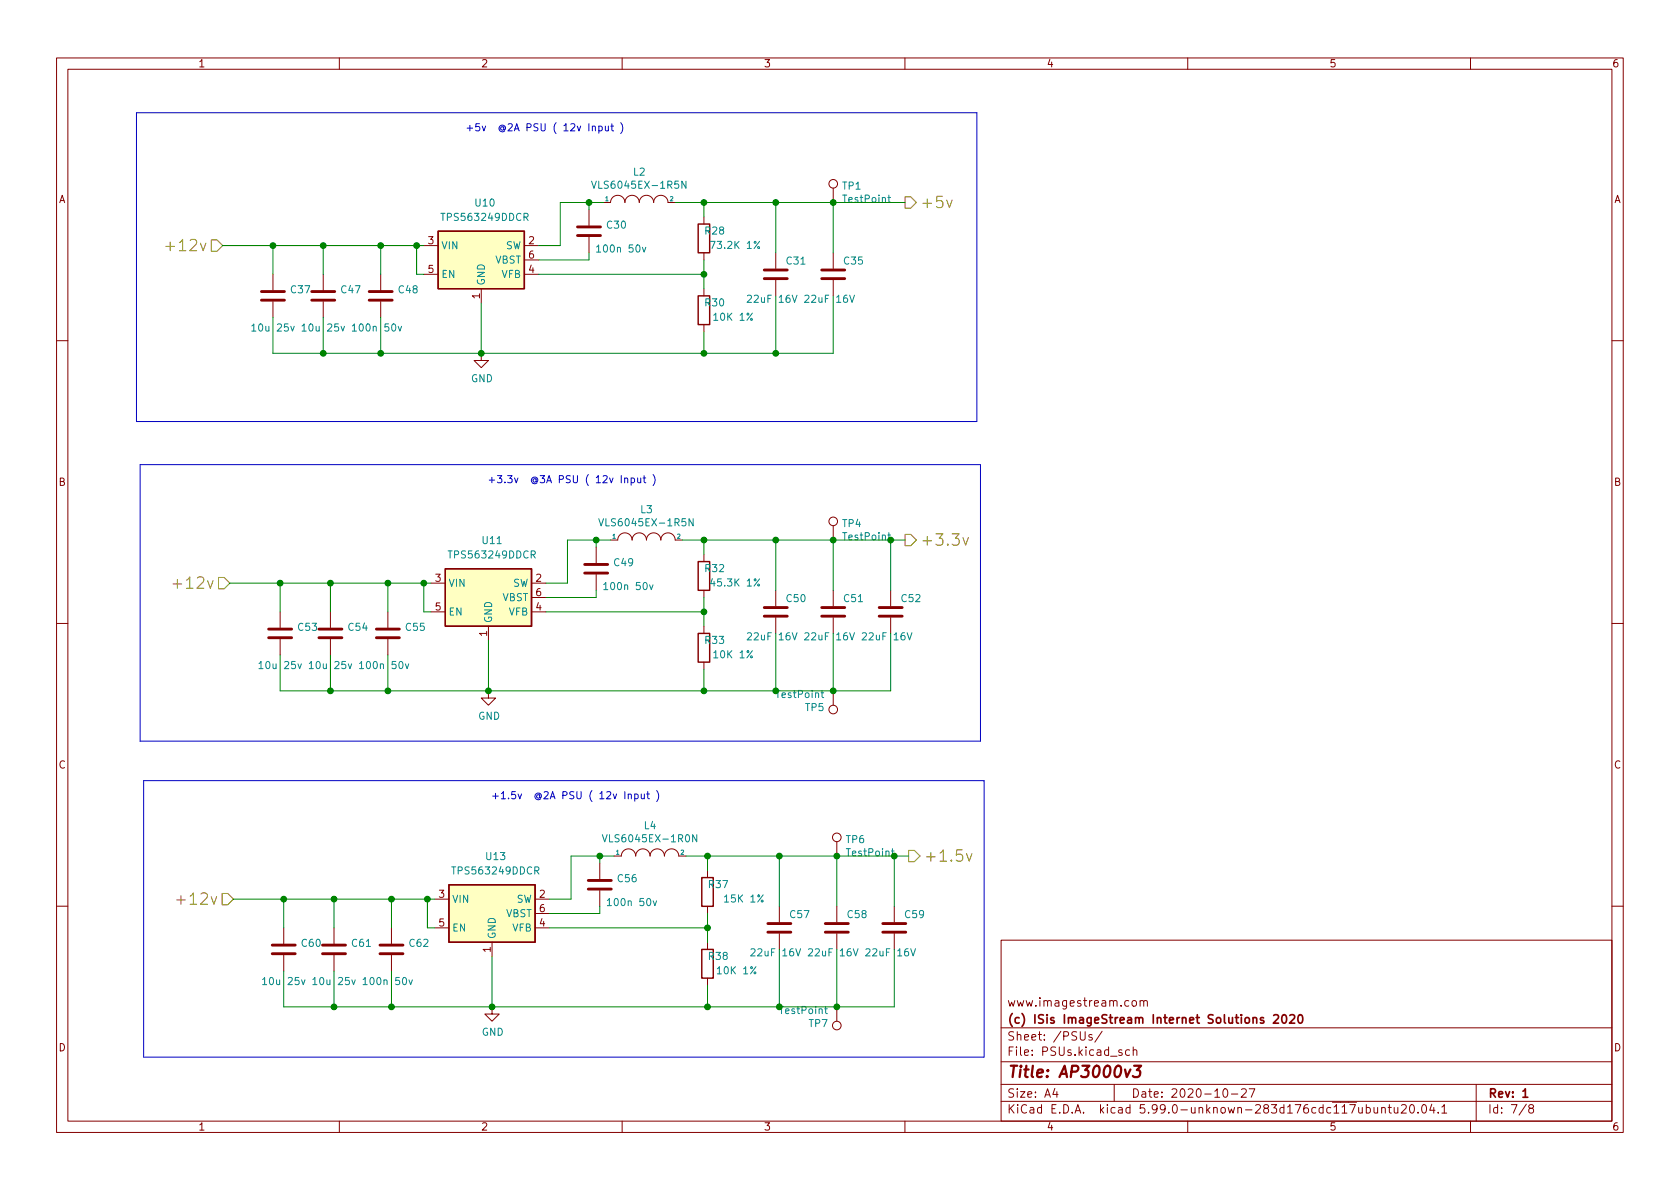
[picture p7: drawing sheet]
<svg xmlns="http://www.w3.org/2000/svg" width="297mm" height="210mm" viewBox="0 0 297 210" stroke-linecap="round" stroke-linejoin="round" font-family="sans-serif">
<g fill="none" stroke="#840000" stroke-width=".18">
<path d="M10 10.2h277v190.1h-277zM12 12.2h273v186.1h-273zM60 10.2v2M110 10.2v2M160 10.2v2M210 10.2v2M260 10.2v2M104.1 37.1v2.8M106.7 35.8h1.2a1.27 1.27 0 0 1 1.3-1.3 1.27 1.27 0 0 1 1.3 1.3 1.27 1.27 0 0 1 1.3-1.3 1.27 1.27 0 0 1 1.2 1.3 1.27 1.27 0 0 1 1.3-1.3 1.27 1.27 0 0 1 1.3 1.3 1.27 1.27 0 0 1 1.2-1.3 1.27 1.27 0 0 1 1.3 1.3h1.3M124.5 38.3v1.3M147.3 33.3v2.5M48.3 48.5v2.8"/>
<path d="M48.3 53.3v2.8M57.1 48.5v2.8M57.1 53.3v2.8M67.3 48.5v2.8M67.3 53.3v2.8M74.9 43.4h2.6M74.9 48.5h2.6M85.1 51v2.6M92.7 43.4h2.5M92.7 48.5h2.5M92.7 46h2.5M104.1 41.9v2.8"/>
<path d="M124.5 44.7v1.3M124.5 51v1.3M124.5 57.4v1.3M137.2 44.7v2.8M137.2 49.5v2.8M147.3 44.7v2.8M147.3 49.5v2.8M10 60.2h2M85.1 62.5v1.2h1.3l-1.3 1.3-1.3-1.3h1.3M285 60.2h2M105.4 96.8v2.8M107.9 95.5h1.3a1.27 1.27 0 0 1 1.3-1.3 1.27 1.27 0 0 1 1.3 1.3 1.27 1.27 0 0 1 1.2-1.3 1.27 1.27 0 0 1 1.3 1.3 1.27 1.27 0 0 1 1.3-1.3 1.27 1.27 0 0 1 1.2 1.3 1.27 1.27 0 0 1 1.3-1.3 1.27 1.27 0 0 1 1.3 1.3h1.2"/>
<path d="M124.5 98v1.3M147.3 93v2.5M10 110.2h2M49.5 108.2v2.8M49.5 113v2.8M58.4 108.2v2.8M58.4 113v2.8M68.6 108.2v2.8M68.6 113v2.8M76.2 103.1h2.5M76.2 108.2h2.5M86.4 110.7v2.6"/>
<path d="M94 103.1h2.5M94 108.2h2.5M94 105.7h2.5M105.4 101.6v2.8M124.5 104.4v1.3M124.5 110.7v1.3M124.5 117.1v1.3M137.2 104.4v2.8M137.2 109.2v2.8M147.3 104.4v2.8M147.3 109.2v2.8M157.5 104.4v2.8"/>
<path d="M157.5 109.2v2.8M285 110.2h2M86.4 122.2v1.2h1.2l-1.2 1.3-1.3-1.3h1.3M147.3 122.2v2.5M76.8 159h2.6M94.6 159h2.6M106 152.6v2.8M106 157.5v2.8M108.6 151.4h1.3a1.27 1.27 0 0 1 1.2-1.3 1.27 1.27 0 0 1 1.3 1.3 1.27 1.27 0 0 1 1.3-1.3 1.27 1.27 0 0 1 1.2 1.3 1.27 1.27 0 0 1 1.3-1.3 1.27 1.27 0 0 1 1.3 1.3 1.27 1.27 0 0 1 1.2-1.3 1.27 1.27 0 0 1 1.3 1.3h1.3M125.1 153.9v1.3M148 148.8v2.6M10 160.2h2"/>
<path d="M50.2 164.1v2.8M50.2 168.9v2.8M59.1 164.1v2.8M59.1 168.9v2.8M69.2 164.1v2.8M69.2 168.9v2.8M76.8 164.1h2.6M87 178v1.3h1.3l-1.3 1.3-1.3-1.3h1.3M87 166.6v2.6M94.6 164.1h2.6M94.6 161.5h2.6M125.1 160.3v1.2"/>
<path d="M125.1 166.6v1.3M125.1 173v1.2M137.8 160.3v2.8M137.8 165.1v2.8M148 160.3v2.8M148 165.1v2.8M148 178v2.6M158.1 160.3v2.8M158.1 165.1v2.8M177 166.3h108v32h-108zM200.3 177l.3-.1 .3 .3v.4l-.3 .3h-.3l-.2-.3v-.4zM201.6 177.1l.2-.2 .3 .1 .1 .9"/>
<path d="M201.6 176.9v1M202.2 177.1l.2-.2 .4 .1 .1 .9M285 160.2h2M60 198.3v2M110 198.3v2M160 198.3v2M177 194.8h108M177 191.8h108M177 187.8h108M177 181.8h108M186.5 192.5l-.4 1h1M186.9 193v1"/>
<path d="M193.1 183l-.4-.1-.2 .2 .1 .3 .5 .1v.4h-.6M194.9 182.4l-1.3 1.9M197 191.8v3M198.4 185.7l-.4-.1-.2 .2 .1 .3 .5 .1v.4h-.6M199.7 185.7l-.4-.1-.3 .3v.4l.1 .3h.6M200.4 185.8l.2-.2 .3 .1 .1 .9M200.4 185.1v1.5M210 198.3v2M216.4 192.6l.2-.1a.81 .81 0 0 1 .6 .7 .81 .81 0 0 1-.3 .8h-.2a.81 .81 0 0 1-.6-.6 .81 .81 0 0 1 .3-.8zM217.7 193.5h1.2M219.5 192.7l.6-.2 .2 .2 .1 .3-1 1h1M220.9 192.5h1l-.7 1.5"/>
<path d="M242.9 195.8l.1 1h.4l.2-.1M243.6 195.8v1M244.3 196l.2-.2 .4 .1v.9M244.3 195.8v1M245.4 195.8h.6M245.6 195.3v1.3l.4 .2M246.5 195.8l.1 1h.3l.2-.1M247.1 195.8v1M247.8 195.5l.6-.2 .2 .2v.3l-.9 1h.9M249.4 195.4l.2-.1a.81 .81 0 0 1 .6 .7 .81 .81 0 0 1-.3 .8h-.2a.81 .81 0 0 1-.6-.6 .81 .81 0 0 1 .3-.8zM250.7 196.7v.1M251.6 195.4l.1-.1a.81 .81 0 0 1 .6 .7 .81 .81 0 0 1-.3 .8h-.1a.81 .81 0 0 1-.6-.6 .81 .81 0 0 1 .3-.8z"/>
<path d="M253.1 195.3l-.3 1h.9M253.5 195.8v1M254.3 196.7v.1M254.9 195.8l.5-.5v1.5M254.9 196.8h.9M260 198.3v2M261 191.8v6.5M269.9 195.3l-1.3 1.9M270.6 196l-.3-.3 .1-.2 .2-.2 .4 .1 .2 .2-.1 .2-.7 .2-.1 .3 .1 .4 .2 .1h.4l.2-.3-.1-.4-.2-.1"/>
<circle cx="147.3" cy="32.5" r=".76"/>
<circle cx="147.3" cy="92.2" r=".76"/>
<circle cx="147.3" cy="125.5" r=".76"/>
<circle cx="148" cy="148.1" r=".76"/>
<circle cx="148" cy="181.4" r=".76"/>
</g>
<path d="M225.2 179.6l.6-.2 .2 .2 .1 .3-1 1h1M226.8 179.6l.2-.2a.81 .81 0 0 1 .6 .7 .81 .81 0 0 1-.3 .8h-.2a.81 .81 0 0 1-.3-1.3zM228.1 179.6l.5-.2 .2 .2 .1 .3-.9 1h.9M229.6 179.6l.2-.2a.81 .81 0 0 1 .6 .7 .81 .81 0 0 1-.3 .8h-.1a.81 .81 0 0 1-.4-1.3zM223.4 180l-.3-.1-.3 .2 .1 .3 .5 .1v.4h-.6M269.3 193l.4-.5v1.5M269.3 194h.8" fill="none" stroke="#840000" stroke-width=".3"/>
<path d="M198.9 189.1l.3 1.4 .7-1.4M200.5 188.5h1.3l-.8 .7h.3l.2 .2 .1 .7-.2 .2-.3 .2h-.5l-.3-.2" fill="none" stroke="#840000" stroke-width=".4"/>
<path d="M123.4 39.6h2.1v5.1h-2.1zM77.5 40.9h15.2v10.1h-15.2zM123.4 52.3h2.1v5.1h-2.1zM123.4 99.3h2.1v5.1h-2.1zM78.7 100.6h15.3v10.1h-15.3zM123.4 112h2.1v5.1h-2.1zM79.4 156.5h15.2v10.1h-15.2zM124.1 155.2h2v5.1h-2zM124.1 167.9h2v5.1h-2z" fill="none" stroke="#840000" stroke-width=".25"/>
<g fill="none" stroke="#008484" stroke-width=".18">
<path d="M104.6 32l.4 1.3 .4-1.3M121.3 32v1.3l-.7-1.3v1.3M157 34.9h.5M157.2 34.5v1.1l.3 .2M44.5 57.6l.4-.3v1.2M44.5 58.5h.7M51.4 57.7l.3 .8 .3-.8M53.4 57.6l.4-.3v1.2M53.4 58.5h.7M60.3 57.7l.3 .8 .3-.8M62.3 57.6l.4-.3v1.2M62.3 58.5h.7"/>
<path d="M70.4 57.7l.3 .8 .3-.8M105.5 43.7l.3-.4v1.3M105.5 44.6h.7M113.6 43.7l.3 .9 .3-.9M140.1 52.2l.4 1.3 .4-1.3M150.2 52.2l.5 1.3 .4-1.3M105.9 91.7l.4 1.3 .4-1.3M122.6 91.7v1.3l-.8-1.3v1.3M157 94.6h.5M157.2 94.2v1.1l.3 .2M45.8 117.3l.4-.3v1.2M45.8 118.2h.7"/>
<path d="M52.7 117.4l.3 .8 .3-.8M54.7 117.3l.3-.3v1.2M54.7 118.2h.7M61.6 117.4l.3 .8 .3-.8M63.6 117.3l.3-.3v1.2M63.6 118.2h.7M71.7 117.4l.3 .8 .3-.8M106.7 103.4l.4-.4v1.3M106.7 104.3h.8M114.9 103.4l.3 .9 .3-.9M140.1 111.9l.4 1.3 .4-1.3M150.2 111.9l.5 1.3 .4-1.3"/>
<path d="M160.4 111.9l.4 1.3 .4-1.3M145.2 122.5h.4M145.3 122.1v1.1l.3 .2M106.5 147.6l.4 1.3 .4-1.3M107.4 159.2l.3-.3v1.2M115.5 159.3l.3 .8 .3-.8M123.2 147.6v1.3l-.7-1.3v1.3M157.6 150.5h.5M157.8 150.1v1.1l.3 .1M46.4 173.2l.4-.4v1.3M46.4 174.1h.7M53.3 173.3l.3 .8 .3-.8"/>
<path d="M55.3 173.2l.4-.4v1.3M55.3 174.1h.7M62.2 173.3l.3 .8 .3-.8M64.2 173.2l.4-.4v1.3M64.2 174.1h.7M72.3 173.3l.3 .8 .3-.8M107.4 160.1h.7M140.7 167.8l.4 1.2 .5-1.2M145.8 178.4h.5M146 178v1.1l.3 .1M150.9 167.8l.4 1.2 .4-1.2M161 167.8l.4 1.2 .5-1.2"/>
</g>
<g fill="none" stroke="#840000" stroke-width=".51">
<path d="M46.2 53.1h4.1M46.2 51.6h4.1M55.1 53.1h4.1M55.1 51.6h4.1M65.3 53.1h4M65.3 51.6h4M102.1 41.7h4.1M102.1 40.1h4.1M135.1 49.3h4.1M135.1 47.7h4.1M145.3 49.3h4.1M145.3 47.7h4.1"/>
<path d="M103.4 99.8h4M47.5 112.8h4.1M47.5 111.2h4.1M56.4 112.8h4.1M56.4 111.2h4.1M66.5 112.8h4.1M66.5 111.2h4.1M103.4 101.3h4M135.1 109h4.1M135.1 107.4h4.1M145.3 109h4.1M145.3 107.4h4.1"/>
<path d="M155.4 109h4.1M155.4 107.4h4.1M104 157.2h4.1M104 155.7h4.1M48.1 168.7h4.1M48.1 167.1h4.1M57 168.7h4.1M57 167.1h4.1M67.2 168.7h4M67.2 167.1h4M135.8 164.8h4M135.8 163.3h4"/>
<path d="M145.9 164.8h4.1M145.9 163.3h4.1M156.1 164.8h4M156.1 163.3h4"/>
</g>
<g fill="#ffffc2" stroke="#ffffc2" stroke-width=".18">
<path d="M79.4 156.5h15.2v10.1h-15.2z"/>
<path d="M78.7 100.6h15.3v10.1h-15.3z"/>
<path d="M77.5 40.9h15.2v10.1h-15.2z"/>
</g>
<path d="M160 34.8h1l1 1-1 1h-1zM167.4 35.4l.5 1.3 .4-1.3M29.3 43.6h1.6M37.4 42.4h1l1 1-1 1h-1zM160 94.5h1l1 1-1 1h-1zM170.3 95.1l.4 1.3 .5-1.3M30.6 103.3h1.5M38.6 102.1h1l1 1-1 1h-1zM31.2 159.1h1.6M39.3 158h1l1 1-1 1h-1zM160.7 150.4h1l1 1-1 1h-1zM170.9 150.9l.5 1.4 .4-1.4" fill="none" stroke="#848400" stroke-width=".18"/>
<g fill="none" stroke="#0000c2" stroke-width=".18">
<path d="M24.1 19.9h148.6v54.6h-148.6zM82.6 22.7h1M83.1 22.2v.9M84.8 21.9h-.6l-.1 .6 .2-.1h.4l.1 .2v.4l-.2 .1-.5-.1M85.3 22.3l.3 .8 .3-.8M24.8 82.2h148.6v48.9h-148.6zM86.5 84.9h1M87 84.4v1M87.9 84.1h.8l-.4 .5 .4 .1v.6l-.2 .1-.6-.1M89.3 85.3v.1M89.8 84.1h.7l-.4 .5 .4 .1v.6l-.2 .1-.5-.1M91 84.5l.3 .9 .3-.9"/>
<path d="M25.4 138h148.6v48.9h-148.6zM91.1 140h-.6v.6l.1-.1h.5l.1 .2-.1 .4-.2 .2-.4-.2M87.1 140.8h1M87.6 140.3v1M88.6 140.3l.4-.3v1.3M88.6 141.3h.8M89.9 141.1v.2M91.6 140.4l.3 .9 .3-.9"/>
</g>
<g fill="none" stroke="#008400" stroke-width=".18">
<path d="M104.1 35.8v1.3M106.7 35.8h-7.6v7.6h-3.9M119.4 35.8h40.6M124.5 35.8v2.5M137.2 35.8v8.9M147.3 35.8v8.9M39.4 43.4h35.5M48.3 43.4v5.1M57.1 43.4v5.1M57.1 56.1v6.4M67.3 43.4v5.1M67.3 56.1v6.4"/>
<path d="M73.7 43.4v5.1h1.2M85.1 53.6v8.9M95.2 48.5h29.3M104.1 44.7v1.3h-8.9M124.5 46v5M124.5 58.7v3.8M137.2 52.3v10.2M147.3 52.3v10.2h-99v-6.4M105.4 95.5v1.3M107.9 95.5h-7.6v7.6h-3.8M120.6 95.5h39.4M124.5 95.5v2.5"/>
<path d="M137.2 95.5v8.9M147.3 95.5v8.9M157.5 95.5v8.9M40.6 103.1h35.6M49.5 103.1v5.1M58.4 103.1v5.1M58.4 115.8v6.4M68.6 103.1v5.1M68.6 115.8v6.4M74.9 103.1v5.1h1.3M86.4 113.3v8.9M96.5 108.2h28"/>
<path d="M105.4 104.4v1.3h-8.9M124.5 105.7v5M124.5 118.4v3.8M137.2 112v10.2M147.3 112v10.2M157.5 112v10.2h-108v-6.4M41.3 159h35.5M50.2 159v5.1M59.1 159v5.1M69.2 159v5.1M75.6 159v5.1h1.2M106 151.4v1.2"/>
<path d="M108.6 151.4h-7.6v7.6h-3.8M121.3 151.4h39.4M125.1 151.4v2.5M137.8 151.4v8.9M148 151.4v8.9M158.1 151.4v8.9M59.1 171.7v6.3M69.2 171.7v6.3M87 169.2v8.8M97.2 164.1h27.9M106 160.3v1.2h-8.8M125.1 161.5v5.1"/>
<path d="M125.1 174.2v3.8M137.8 167.9v10.1M148 167.9v10.1M158.1 167.9v10.1h-107.9v-6.3"/>
</g>
<g fill="#008400" stroke="#008400" stroke-width=".18">
<circle cx="75.6" cy="159" r=".51"/>
<circle cx="106" cy="151.4" r=".51"/>
<circle cx="86.4" cy="122.2" r=".51"/>
<circle cx="125.1" cy="151.4" r=".51"/>
<circle cx="57.2" cy="62.5" r=".51"/>
<circle cx="48.3" cy="43.4" r=".51"/>
<circle cx="57.2" cy="43.4" r=".51"/>
<circle cx="67.3" cy="43.4" r=".51"/>
<circle cx="73.7" cy="43.4" r=".51"/>
<circle cx="49.5" cy="103.1" r=".51"/>
<circle cx="58.4" cy="103.1" r=".51"/>
<circle cx="67.3" cy="62.5" r=".51"/>
<circle cx="68.6" cy="103.1" r=".51"/>
<circle cx="85.1" cy="62.5" r=".51"/>
<circle cx="124.5" cy="62.5" r=".51"/>
<circle cx="74.9" cy="103.1" r=".51"/>
<circle cx="105.4" cy="95.5" r=".51"/>
<circle cx="124.5" cy="108.2" r=".51"/>
<circle cx="59.1" cy="178" r=".51"/>
<circle cx="69.2" cy="159" r=".51"/>
<circle cx="50.2" cy="159" r=".51"/>
<circle cx="59.1" cy="159" r=".51"/>
<circle cx="58.4" cy="122.2" r=".51"/>
<circle cx="68.6" cy="122.2" r=".51"/>
<circle cx="69.2" cy="178" r=".51"/>
<circle cx="87" cy="178" r=".51"/>
<circle cx="137.2" cy="35.8" r=".51"/>
<circle cx="147.3" cy="35.8" r=".51"/>
<circle cx="104.1" cy="35.8" r=".51"/>
<circle cx="124.5" cy="35.8" r=".51"/>
<circle cx="124.5" cy="48.5" r=".51"/>
<circle cx="137.2" cy="62.5" r=".51"/>
<circle cx="125.1" cy="164.1" r=".51"/>
<circle cx="125.1" cy="178" r=".51"/>
<circle cx="137.8" cy="178" r=".51"/>
<circle cx="148" cy="178" r=".51"/>
<circle cx="137.8" cy="151.4" r=".51"/>
<circle cx="124.5" cy="122.2" r=".51"/>
<circle cx="137.2" cy="122.2" r=".51"/>
<circle cx="147.3" cy="122.2" r=".51"/>
<circle cx="148" cy="151.4" r=".51"/>
<circle cx="158.1" cy="151.4" r=".51"/>
<circle cx="124.5" cy="95.5" r=".51"/>
<circle cx="137.2" cy="95.5" r=".51"/>
<circle cx="147.3" cy="95.5" r=".51"/>
<circle cx="157.5" cy="95.5" r=".51"/>
</g>
<g font-size="2.8" fill="#848400">
<text x="162.6" y="36.8">+5v</text>
<text x="30.5" y="44.4">+12v</text>
<text x="162.6" y="96.5">+3.3v</text>
<text x="31.7" y="104.1">+12v</text>
<text x="163.3" y="152.4">+1.5v</text>
<text x="32.4" y="160">+12v</text>
</g>
<text font-size="2.8" fill="#840000" x="178" y="190.6">Title: AP3000v3</text>
<g font-size="2.1" fill="#840000">
<text x="178" y="178">www.imagestream.com</text>
<text x="178" y="184">Sheet: /PSUs/</text>
<text x="178" y="181">(c) ISis ImageStream Internet Solutions 2020</text>
<text x="178" y="186.7">File: PSUs.kicad_sch</text>
<text x="178" y="196.9">KiCad E.D.A. kicad 5.99.0-unknown-283d176cdc~117~ubuntu20.04.1</text>
<text x="178" y="194.1">Size: A4</text>
<text x="200" y="194.1">Date: 2020-10-27</text>
<text x="263" y="194.1">Rev: 1</text>
<text x="263" y="196.9">Id: 7/8</text>
</g>
<g font-size="1.8" fill="#840000">
<text x="35" y="11.9">1</text>
<text x="85" y="11.9">2</text>
<text x="135" y="11.9">3</text>
<text x="185" y="11.9">4</text>
<text x="235" y="11.9">5</text>
<text x="285" y="11.9">6</text>
<text x="10.3" y="35.9">A</text>
<text x="285.3" y="35.9">A</text>
<text x="75.7" y="43.2">3</text>
<text x="93.5" y="43.2">2</text>
<text x="93.5" y="45.7">6</text>
<text x="75.7" y="48.3">5</text>
<text x="84.8" y="52.8" transform="rotate(-90 84.8 52.8)">1</text>
<text x="93.5" y="48.3">4</text>
<text x="10.3" y="85.9">B</text>
<text x="285.3" y="85.9">B</text>
<text x="77" y="102.9">3</text>
<text x="77" y="107.9">5</text>
<text x="94.8" y="102.9">2</text>
<text x="94.8" y="107.9">4</text>
<text x="94.8" y="105.4">6</text>
<text x="86.1" y="112.5" transform="rotate(-90 86.1 112.5)">1</text>
<text x="10.3" y="135.9">C</text>
<text x="285.3" y="135.9">C</text>
<text x="77.6" y="158.7">3</text>
<text x="95.4" y="158.7">2</text>
<text x="95.4" y="161.3">6</text>
<text x="77.6" y="163.8">5</text>
<text x="95.4" y="163.8">4</text>
<text x="86.7" y="168.4" transform="rotate(-90 86.7 168.4)">1</text>
<text x="10.3" y="185.9">D</text>
<text x="285.3" y="185.9">D</text>
<text x="35" y="199.9">1</text>
<text x="85" y="199.9">2</text>
<text x="135" y="199.9">3</text>
<text x="185" y="199.9">4</text>
<text x="235" y="199.9">5</text>
<text x="285" y="199.9">6</text>
</g>
<g font-size="1.8" fill="#0000c2">
<text x="88" y="23.2">+5v @2A PSU ( 12v Input )</text>
<text x="92.2" y="85.4">+3.3v @3A PSU ( 12v Input )</text>
<text x="92.8" y="141.3">+1.5v @2A PSU ( 12v Input )</text>
</g>
<g font-size="1.8" fill="#008484">
<text x="105.6" y="33.4">VLS6045EX-1R5N</text>
<text x="112" y="31.1">L2</text>
<text x="149" y="33.5">TP1</text>
<text x="149.2" y="35.8">TestPoint</text>
<text x="78.5" y="39.1">TPS563249DDCR</text>
<text x="84.1" y="36.5">U10</text>
<text x="107.4" y="40.4">C30</text>
<text x="124.7" y="41.5">R28</text>
<text x="78" y="44.1">VIN</text>
<text x="87.5" y="46.6">VBST</text>
<text x="89.4" y="44.1">SW</text>
<text x="106.1" y="44.6">100n 50v</text>
<text x="126.1" y="44">73.2K 1%</text>
<text x="139.1" y="46.8">C31</text>
<text x="149.3" y="46.8">C35</text>
<text x="51.5" y="51.9">C37</text>
<text x="60.4" y="51.9">C47</text>
<text x="70.5" y="51.9">C48</text>
<text x="78" y="49.1">EN</text>
<text x="85.7" y="50.5" transform="rotate(-90 85.7 50.5)">GND</text>
<text x="88.7" y="49.1">VFB</text>
<text x="132.6" y="53.5">22uF 16V</text>
<text x="142.7" y="53.5">22uF 16V</text>
<text x="45" y="58.6">10u 25v</text>
<text x="53.9" y="58.6">10u 25v</text>
<text x="62.9" y="58.6">100n 50v</text>
<text x="124.7" y="54.2">R30</text>
<text x="126.5" y="56.7">10K 1%</text>
<text x="83.3" y="67.6">GND</text>
<text x="106.9" y="93.1">VLS6045EX-1R5N</text>
<text x="113.3" y="90.7">L3</text>
<text x="149" y="93.2">TP4</text>
<text x="149.2" y="95.5">TestPoint</text>
<text x="79.8" y="98.7">TPS563249DDCR</text>
<text x="85.4" y="96.2">U11</text>
<text x="108.6" y="100.1">C49</text>
<text x="124.7" y="101.2">R32</text>
<text x="79.2" y="103.8">VIN</text>
<text x="88.8" y="106.3">VBST</text>
<text x="90.6" y="103.8">SW</text>
<text x="107.3" y="104.3">100n 50v</text>
<text x="126.1" y="103.7">45.3K 1%</text>
<text x="139.1" y="106.5">C50</text>
<text x="149.3" y="106.5">C51</text>
<text x="159.4" y="106.5">C52</text>
<text x="52.8" y="111.5">C53</text>
<text x="61.6" y="111.5">C54</text>
<text x="71.8" y="111.5">C55</text>
<text x="79.2" y="108.8">EN</text>
<text x="87" y="110.2" transform="rotate(-90 87 110.2)">GND</text>
<text x="89.9" y="108.8">VFB</text>
<text x="124.7" y="113.9">R33</text>
<text x="132.6" y="113.2">22uF 16V</text>
<text x="142.7" y="113.2">22uF 16V</text>
<text x="152.9" y="113.2">22uF 16V</text>
<text x="46.3" y="118.3">10u 25v</text>
<text x="55.2" y="118.3">10u 25v</text>
<text x="64.2" y="118.3">100n 50v</text>
<text x="126.5" y="116.4">10K 1%</text>
<text x="137.4" y="123.4">TestPoint</text>
<text x="142.4" y="125.7">TP5</text>
<text x="84.5" y="127.3">GND</text>
<text x="107.5" y="148.9">VLS6045EX-1R0N</text>
<text x="113.9" y="146.6">L4</text>
<text x="149.6" y="149.1">TP6</text>
<text x="80.4" y="154.6">TPS563249DDCR</text>
<text x="86" y="152.1">U13</text>
<text x="109.3" y="156">C56</text>
<text x="149.8" y="151.4">TestPoint</text>
<text x="79.9" y="159.6">VIN</text>
<text x="91.3" y="159.6">SW</text>
<text x="108" y="160.2">100n 50v</text>
<text x="125.4" y="157">R37</text>
<text x="128.4" y="159.6">15K 1%</text>
<text x="53.4" y="167.4">C60</text>
<text x="62.3" y="167.4">C61</text>
<text x="72.4" y="167.4">C62</text>
<text x="79.9" y="164.7">EN</text>
<text x="87.6" y="166.1" transform="rotate(-90 87.6 166.1)">GND</text>
<text x="89.4" y="162.2">VBST</text>
<text x="90.6" y="164.7">VFB</text>
<text x="139.7" y="162.3">C57</text>
<text x="149.9" y="162.3">C58</text>
<text x="160.1" y="162.3">C59</text>
<text x="125.4" y="169.7">R38</text>
<text x="127.1" y="172.3">10K 1%</text>
<text x="133.2" y="169.1">22uF 16V</text>
<text x="143.4" y="169.1">22uF 16V</text>
<text x="153.5" y="169.1">22uF 16V</text>
<text x="46.9" y="174.2">10u 25v</text>
<text x="55.8" y="174.2">10u 25v</text>
<text x="64.8" y="174.2">100n 50v</text>
<text x="138" y="179.3">TestPoint</text>
<text x="85.2" y="183.1">GND</text>
<text x="143.1" y="181.6">TP7</text>
</g>
<g font-size="1.1" fill="#008484">
<text x="107" y="35.6">1</text>
<text x="118.5" y="35.6">2</text>
<text x="108.3" y="95.2">1</text>
<text x="119.7" y="95.2">2</text>
<text x="108.9" y="151.1">1</text>
<text x="120.4" y="151.1">2</text>
</g>
</svg>
